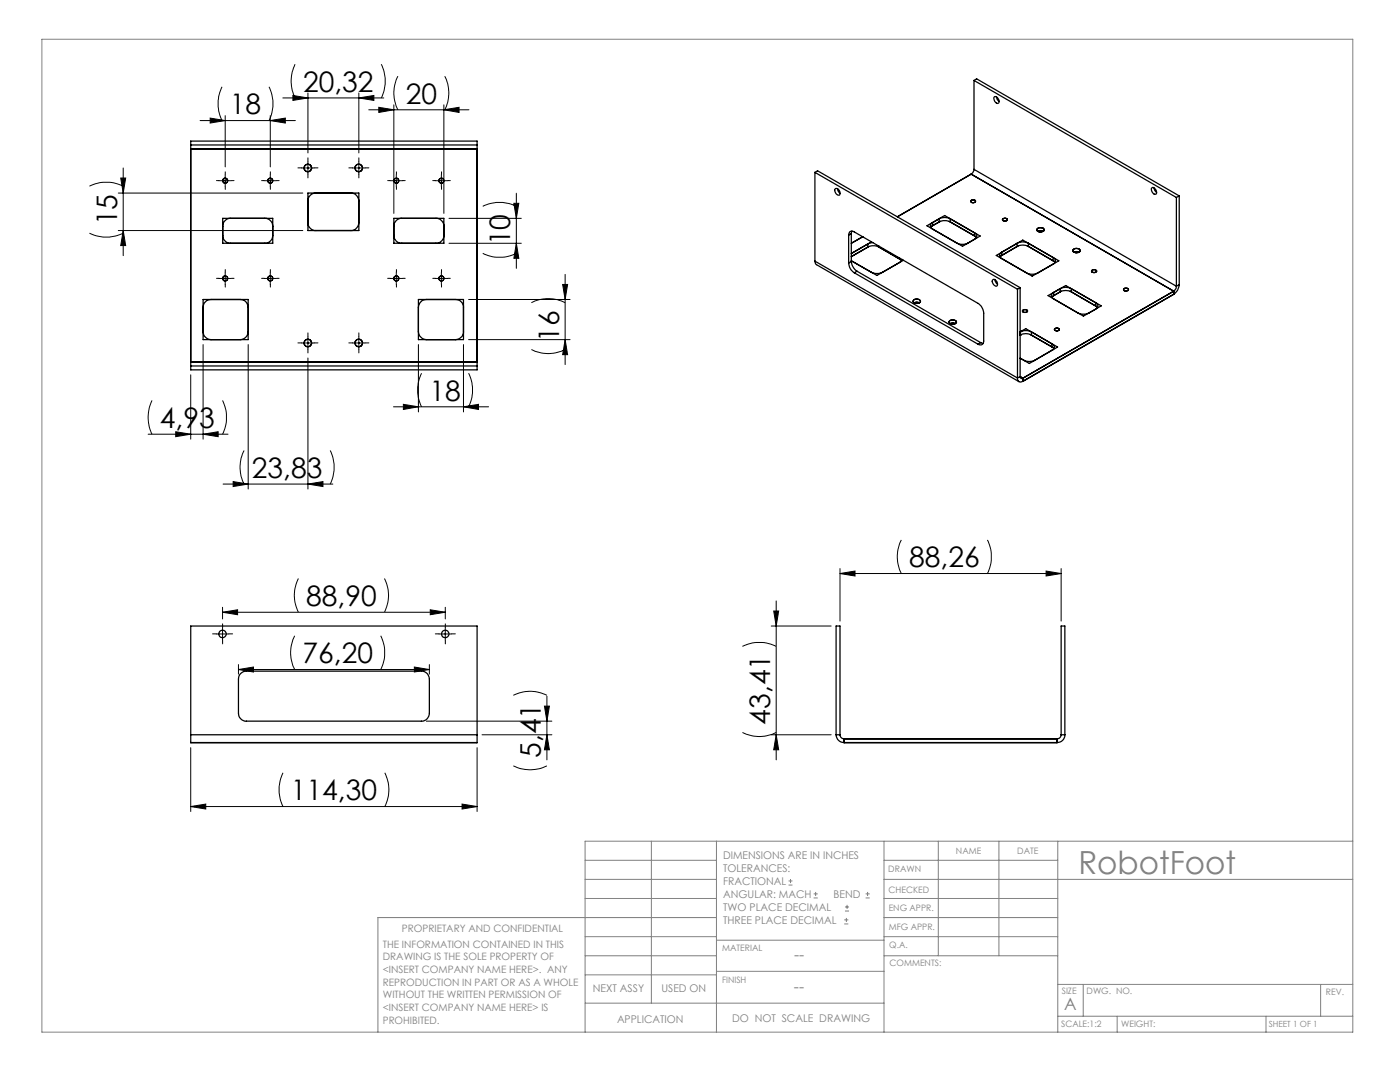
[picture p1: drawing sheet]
<svg xmlns="http://www.w3.org/2000/svg" width="279mm" height="216mm" viewBox="0 0 279 216" stroke-linecap="round" stroke-linejoin="round" font-family="sans-serif">
<g fill="none" stroke="#808080" stroke-width=".2">
<path d="M8.4 7.8h261.6v198.2h-261.6zM116.8 171.7h26.2M116.8 175.5h26.2M116.8 179.3h26.2M130 167.9v32.3M143 167.9v38.1M157.4 176.6h.8M157.4 175.8h.8M157.8 175.4v.8M162.4 179.2h.8M162.4 178.4h.8M162.8 178v.8"/>
<path d="M172.8 179.2h.8M172.8 178.4h.8M173.1 178v.8M176.4 167.9v38.1M176.4 171.7h34.7M176.4 175.5h93.6M176.4 179.3h34.7M187.3 167.9v22.8M199.4 167.9v22.8M211.1 167.9v38.1M270 167.9h-153.2v38.1M116.8 190.7h26.2"/>
<path d="M116.8 186.9h26.2M116.8 194.5h26.2M143 193.8h33.4M143 187.6h33.4M143 183.1h-67.6v22.9M168.5 184.4h.8M168.5 183.6h.8M168.6 181.8h.8M168.6 181h.8M168.9 183.2v.8M169.1 180.6v.8M176.4 190.7h34.7"/>
<path d="M176.4 183.1h34.7M176.4 186.9h34.7M211.1 196.4h58.9M216.2 196.4v6.4M263.6 196.4v6.4M116.8 200.2h59.6M211.1 202.8h58.9M223 202.8v3.2M252.7 202.8v3.2"/>
</g>
<g fill="none" stroke="#000" stroke-width=".2">
<path d="M44.3 17.3a7.7 7.7 0 0 0 0 6.8M53.7 17.3a7.7 7.7 0 0 1 0 6.8M56.4 19.5h20.2M58.5 19.1l3 .4-3 .5zM58.9 12.8a7.7 7.7 0 0 0 0 6.7M61.5 18.6v11.9M71.6 18.6v11.9M71.6 19.5l3-.4v.9zM76.1 12.8a7.7 7.7 0 0 1 0 6.7M79.4 15.2a7.3 7.3 0 0 0 0 6.7M88.8 15.2a7.3 7.3 0 0 1 0 6.7M17.9 37.1a7.7 7.7 0 0 1 6.7 0"/>
<path d="M23.6 38.5h36.8M24.1 35.5h1l-.5 3zM24.6 33.5v17.5M39.9 24.1h19M41.9 23.6l3 .5-3 .5zM43.7 36.1h2.5M44.9 23.1v10.2M44.9 34.8v2.5M52.7 36.1h2.5M53.9 23.1v10.2M53.9 34.8v2.5M53.9 24.1l3-.5v1z"/>
<path d="M60.2 33.5h2.5M61.5 32.3v2.4M70.3 33.5h2.5M71.6 32.3v2.4M73.6 21.9h20M75.6 21.4l3 .5-3 .5zM77.9 36.1h2.5M78.6 20.9v21.7M79.1 34.8v2.5M86.9 36.1h2.5M88.1 34.8v2.5M88.6 20.9v21.7"/>
<path d="M88.6 21.9l3-.5v1zM103 38.6v15M17.9 46.5a7.7 7.7 0 0 0 6.7 0M23.6 46h36.8M24.6 46l.5 3h-1zM43.7 55.6h2.5M44.9 54.3v2.5M52.7 55.6h2.5M53.9 54.3v2.5M77.9 55.6h2.5M79.1 54.3v2.5M86.9 55.6h2.5"/>
<path d="M88.1 54.3v2.5M89.6 48.5h14.4M89.6 43.6h14.4M93.5 59.8h20.3M96.3 50.6a7.6 7.6 0 0 0 6.7 0M96.3 41.2a7.6 7.6 0 0 1 6.7 0M102.6 40.6h.9l-.5 3zM103 48.5l.5 3h-.9zM112.3 56.8h1l-.5 3zM112.8 54.8v17.9M30.3 79.9a7.7 7.7 0 0 0 0 6.7M38.1 74.8v12.8"/>
<path d="M40.5 68.8v18.8M44.4 79.9a7.7 7.7 0 0 1 0 6.7M49.5 68.8v28.8M60.2 68.4h2.5M61.5 67.2v2.5M61.5 71.4v26.2M70.3 68.4h2.5M71.6 67.2v2.5M83.5 68.8v13.4M84.1 74.5a7.6 7.6 0 0 0 0 6.7M92.5 68.8v13.4M93.5 67.8h20.3"/>
<path d="M93.5 74.5a7.6 7.6 0 0 1 0 6.7M106 69.7a7.4 7.4 0 0 0 6.8 0M106 60.4a7.4 7.4 0 0 1 6.8 0M112.8 67.8l.5 3h-1zM29.6 86.6h15.9M35.1 86.1l3 .5-3 .5zM40.5 86.6l3-.5v1zM44.5 96.6h21.9M46.5 96.1l3 .5-3 .5zM48.7 89.9a7.3 7.3 0 0 0 0 6.7M61.5 96.6l3-.5v1zM65.9 89.9a7.6 7.6 0 0 1 0 6.7"/>
<path d="M78.5 81.2h19M80.5 80.7l3 .5-3 .5zM92.5 81.2l3-.5v1zM59.5 115.4a7.4 7.4 0 0 0 0 6.8M76.7 115.4a7.4 7.4 0 0 1 0 6.8M154.9 119.9v31.7M167.6 113.5v10.4M167.6 114.4h44.2M167.6 114.4l3-.5v1zM179.9 107.7a7.3 7.3 0 0 0 0 6.7M197.1 107.7a7.6 7.6 0 0 1 0 6.7M208.8 113.9l3 .5-3 .5z"/>
<path d="M211.8 113.5v10.4M43.1 126.5h2.5M44.4 121.2v2.3M44.4 125.2v2.5M44.4 122.2h44.5M44.4 122.2l3-.5v1zM47.6 132.6v1.9M47.6 133.6h38.1M47.6 133.6l3-.5v1zM58.8 126.9a7.4 7.4 0 0 0 0 6.7M76 126.9a7.7 7.7 0 0 1 0 6.7M82.7 133.1l3 .5-3 .5z"/>
<path d="M85.7 132.6v1.9M85.9 121.7l3 .5-3 .5zM87.6 126.5h2.5M88.9 121.2v2.3M88.9 125.2v2.5M102.4 138.7a7.3 7.3 0 0 1 6.7 0M109.1 138.9v12.7M148.2 129a7.7 7.7 0 0 1 6.7 0M153.9 124.9h12M154.4 121.9h1l-.5 3zM38.1 149.2v12.7M56.5 154.2a7.7 7.7 0 0 0 0 6.7"/>
<path d="M76.8 154.2a7.4 7.4 0 0 1 0 6.7M85.1 143.9h25M95.2 149.2v12.7M96.2 146.6h13.9M102.4 152.8a7.6 7.6 0 0 0 6.7 0M108.7 140.9h.9l-.5 3zM109.1 146.6l.5 3h-.9zM148.2 146.2a7.4 7.4 0 0 0 6.7 0M153.9 146.6h12M154.9 146.6l.5 3h-1zM38.1 160.9h57.1M38.1 160.9l3-.5v1z"/>
<path d="M92.2 160.4l3 .5-3 .5z"/>
</g>
<g fill="none" stroke="#000" stroke-width=".2" stroke-dasharray="15.2 1.3 1.3 1.3">
<path d="M43.7 36h-.5M45 34.8v-.5M45 37.3v.5M46.2 36h.5M52.7 36h-.5M54 34.8v-.5M54 37.3v.5M55.2 36h.5M60.2 33.5h-.7M61.5 32.2v-.7M61.5 34.7v.8M62.7 33.5h.8"/>
<path d="M70.4 33.5h-.8M71.6 32.2v-.7M71.6 34.7v.8M72.9 33.5h.7M77.9 36h-.5M79.1 34.8v-.5M79.1 37.3v.5M80.4 36h.5M86.9 36h-.5M88.1 34.8v-.5M88.1 37.3v.5M89.4 36h.5"/>
<path d="M43.7 55.5h-.5M45 54.3v-.5M45 56.8v.5M46.2 55.5h.5M52.7 55.5h-.5M54 54.3v-.5M54 56.8v.5M55.2 55.5h.5M77.9 55.5h-.5M79.1 54.3v-.5M79.1 56.8v.5M80.4 55.5h.5"/>
<path d="M86.9 55.5h-.5M88.1 54.3v-.5M88.1 56.8v.5M89.4 55.5h.5M60.2 68.4h-.7M61.5 67.2v-.8M61.5 69.7v.7M62.7 68.4h.8M70.4 68.4h-.8M71.6 67.2v-.8M71.6 69.7v.7M72.9 68.4h.7"/>
<path d="M43.2 126.5h-.8M44.4 125.2v-.7M44.4 127.7v.8M45.7 126.5h.7M87.6 126.5h-.7M88.9 125.2v-.7M88.9 127.7v.8M90.1 126.5h.8"/>
</g>
<g fill="#000">
<path d="M53.9 24.1l3-.5v1zM41.9 23.6l3 .5-3 .5zM61.5 96.6l3-.5v1zM46.5 96.1l3 .5-3 .5zM208.8 113.9l3 .5-3 .5zM167.6 114.4l3-.5v1z"/>
<path d="M75.6 21.4l3 .5-3 .5zM88.6 21.9l3-.5v1z"/>
<path d="M103 48.5l.5 3h-.9zM102.6 40.6h.9l-.5 3zM154.9 146.6l.5 3h-1zM154.4 121.9h1l-.5 3z"/>
<path d="M40.5 86.6l3-.5v1zM35.1 86.1l3 .5-3 .5z"/>
<path d="M80.5 80.7l3 .5-3 .5zM92.5 81.2l3-.5v1z"/>
<path d="M108.7 140.9h.9l-.5 3zM109.1 146.6l.5 3h-.9zM24.1 35.5h1l-.5 3zM24.6 46l.5 3h-1zM112.3 56.8h1l-.5 3zM112.8 67.8l.5 3h-1z"/>
<path d="M38.1 160.9l3-.5v1zM92.2 160.4l3 .5-3 .5zM47.6 133.6l3-.5v1zM82.7 133.1l3 .5-3 .5zM44.4 122.2l3-.5v1zM85.9 121.7l3 .5-3 .5zM58.5 19l3 .5-3 .5zM71.6 19.5l3-.5v1z"/>
</g>
<g fill="none" stroke="#000" stroke-width=".25">
<path d="M194.4 16.1l40.4 23.3M194.4 16.1v17.7M194.4 16.1l.5-.4 40.4 23.4M198.5 19.3a.84 .84 0 0 1 .7 .4 .84 .84 0 0 1 0 .9 .93 .93 0 0 1-.7-1.3zM198.9 19.3l.2 .6 .3 .3M38.1 28.9v.8M38.1 28.9v-.7h57.1v.7M38.1 29.7v42.5M38.1 29.7h57.1M38.1 28.9h57.1M61.5 38.5h10.1v7.5h-10.1zM63 38.5a1.57 1.57 0 0 0-1.5 1.6"/>
<path d="M70 38.5a1.63 1.63 0 0 1 1.6 1.6M95.2 28.9v.8M95.2 29.7v42.5M162.6 34.4v17.7M162.6 34.4l40.5 23.3M162.6 34.4l.6-.3 40.4 23.3M166.7 37.6a.85 .85 0 0 1 .8 .5 .85 .85 0 0 1 0 .8 .89 .89 0 0 1-.8-1.3zM167.1 37.6l.2 .5 .3 .5M193.8 34.7l40.4 23.4M193.8 34.7l-14.7 8.6M194.4 33.8l-.3 .7-.3 .2M194.4 33.8l40.4 23.3"/>
<path d="M229.8 37.6a.7 .7 0 0 1 .8 0 .7 .7 0 0 1 .2 .7v.4a.86 .86 0 0 1-1-1.1zM230.3 37.5l.2 .6 .3 .3M234.8 39.4v17.7M235.3 39.1l-.5 .3M235.3 39.1v17.7M40.5 59.8h9v8h-9zM42.1 59.8a1.57 1.57 0 0 0-1.6 1.5M44.5 47a1.57 1.57 0 0 0 1.5 1.5M44.5 43.6h9.9v4.9h-9.9zM46 43.6a1.57 1.57 0 0 0-1.5 1.6M47.9 59.8a1.57 1.57 0 0 1 1.6 1.5M52.8 43.6a1.57 1.57 0 0 1 1.6 1.6"/>
<path d="M54.4 47a1.57 1.57 0 0 1-1.6 1.5M61.5 44.4a1.57 1.57 0 0 0 1.5 1.6M71.6 44.4a1.63 1.63 0 0 1-1.6 1.6M78.6 47a1.57 1.57 0 0 0 1.6 1.5M78.6 43.6h10v4.9h-10zM80.2 43.6a1.57 1.57 0 0 0-1.6 1.6M83.5 59.8h9v8h-9zM85.1 59.8a1.63 1.63 0 0 0-1.6 1.5M87 43.6a1.57 1.57 0 0 1 1.6 1.6M88.6 47a1.57 1.57 0 0 1-1.6 1.5M90.9 59.8a1.57 1.57 0 0 1 1.6 1.5M162.6 52.1l.3 .7 40.5 23.4"/>
<path d="M162.6 52.1l40.5 23.3M169.4 52.5a2.42 2.42 0 0 0 1.1 1.9M169.4 46.9a.67 .67 0 0 1 .3-.7 .67 .67 0 0 1 .8 .1l24.7 14.2a2.53 2.53 0 0 1 1.1 2v5.6a.7 .7 0 0 1-.3 .7 .7 .7 0 0 1-.8-.1M169.4 46.9v5.6M169.9 52.2a2.69 2.69 0 0 0 1.1 1.9M169.9 46.6l-.5 .3M169.9 52.2l-.5 .3M169.9 46.6v5.6M170 46.1l-.1 .5M170.5 54.4l24.7 14.3M171 54.1l-.5 .3M171 54.1l24.7 14.3"/>
<path d="M172.2 47.2l-2.3 1.3M173.2 49.3a2.4 2.4 0 0 1 2.2 0M173.2 49.3l-3.3 1.9M173.4 49.2l-3.5 2M173.9 48.3l-4 2.3M174.2 48.4l-1 .3v.6M175.2 49.2l4.5 2.6M175.4 49.3l4.2 2.4M175.4 49.1v.2M179.6 51.7l.3 .3M179.6 51.5v.2M180 51.8l-.4 .6"/>
<path d="M180.3 51.9l-5.3 3.1-5.1-3 4 2.3a2.7 2.7 0 0 0 2.2 0M182.4 59.8a.8 .8 0 0 1 1.3 .4 .91 .91 0 0 1-1.5-.1zM185 45l3.5-2 7.1 4.1-3.5 2zM186.1 44.4a.69 .69 0 0 0-.4 .7 .69 .69 0 0 0 .4 .6M186.1 45l-.4 .4M186.1 44.4v.6M187.4 43.7a2.33 2.33 0 0 1 2.3 0v.6M187.4 44.3a2.62 2.62 0 0 1 2.3 0M187.4 43.7l-1.3 .7M187.4 43.7v.6M187.4 44.3l-1.3 .7M187.7 44.2l-1.8 1"/>
<path d="M189.4 44.2l5.3 3M189.7 44.3l4.8 2.8M193.7 40a.52 .52 0 0 1 .6-.1 .52 .52 0 0 1 .4 .4 .49 .49 0 0 1-.6 .2 .49 .49 0 0 1-.4-.5zM194.5 47.1v-.6a.67 .67 0 0 1 .4 .6 .67 .67 0 0 1-.4 .6l-1.3 .8a2.62 2.62 0 0 1-2.2 0M194.5 47.1l.3 .3M198 55.9a.72 .72 0 0 1 .9 .1 .72 .72 0 0 1 .2 .8l-.1 .2a.79 .79 0 0 1-.8-.2 .79 .79 0 0 1-.2-.9zM198.6 55.8l.2 .6 .3 .3M198.8 51l5.3-3.1 7.2 4.1-5.3 3.1zM200 50.9v-.6a.68 .68 0 0 0-.5 .7 .68 .68 0 0 0 .5 .6l4.9 2.9a2.62 2.62 0 0 0 2.2 0M200 50.9l-.4 .4M200.1 43.7a.51 .51 0 0 1 .5-.2 .51 .51 0 0 1 .4 .5 .52 .52 0 0 1-.5 .1 .52 .52 0 0 1-.4-.4zM203 49.2a2.4 2.4 0 0 1 2.2 0"/>
<path d="M203 49.2l-3 1.7M203.1 57.7v17.7M203.2 49l-3.5 2.1M203.6 57.4l-.5 .3M203.6 57.4v17.7M205 49l5.4 3.2M205.2 48.5a2.4 2.4 0 0 0-2.2 0v.7M205.2 48.5l5 2.9M205.2 48.5v.7M205.2 49.2l5 2.8M207.1 45.6a.81 .81 0 0 1 1.3 .3 .88 .88 0 0 1-1.5-.1zM207.2 46.1l.4-.1 .5 .2z"/>
<path d="M209.2 59l3.5-2 7.1 4-3.6 2.1zM210.2 51.4a.69 .69 0 0 1 .4 .7 .69 .69 0 0 1-.4 .6M210.2 52l.3 .4M210.2 51.4v.6M210.3 58.3a.68 .68 0 0 0-.5 .7 .68 .68 0 0 0 .5 .7l4.8 2.7a2.7 2.7 0 0 0 2.2 0l1.4-.7a.69 .69 0 0 0 .4-.7 .69 .69 0 0 0-.4-.6M210.3 59l-.4 .3M210.3 58.3v.7M211.6 57.6a2.4 2.4 0 0 1 2.2 0M211.6 58.2a2.4 2.4 0 0 1 2.2 0M211.6 57.6l-1.3 .7M211.6 57.6v.6M211.6 58.2l-1.3 .8"/>
<path d="M211.8 58.1l-1.7 1M213.6 58.1l5.2 3.1M213.8 57.6l4.9 2.8M213.8 57.6v.6M213.8 58.2l4.9 2.8M214.2 49.8a.91 .91 0 0 1 1.4 .2 .81 .81 0 0 1-.8 .5 .81 .81 0 0 1-.7-.6zM214.3 50.3l.5-.1 .6 .1M214.3 50.3l.3-.1 .7 .1M217.9 54a.54 .54 0 0 1 .5-.2 .54 .54 0 0 1 .4 .4 .54 .54 0 0 1-.5 .2 .54 .54 0 0 1-.4-.4zM224.3 57.7a.5 .5 0 0 1 .5-.2 .5 .5 0 0 1 .4 .4 .51 .51 0 0 1-.6 .2 .51 .51 0 0 1-.3-.4zM234.2 58.7l-30 17.4a.66 .66 0 0 1-.8 .1 .66 .66 0 0 1-.3-.8M234.2 58.1l-30 17.4"/>
<path d="M234.2 58.1v.6M234.2 58.7l-30 17.4M234.8 57.1l-.2 .6-.4 .4M235.3 56.8a2.38 2.38 0 0 1-1.1 1.9M235.3 56.8l-.5 .3M38.1 72.2v.8M38.1 73v.8h57.1v-.8M38.1 72.2h57.1M38.1 73h57.1M40.5 66.2a1.63 1.63 0 0 0 1.6 1.6M49.5 66.2a1.63 1.63 0 0 1-1.6 1.6M83.5 66.2a1.7 1.7 0 0 0 1.6 1.6"/>
<path d="M92.5 66.2a1.63 1.63 0 0 1-1.6 1.6M95.2 72.2v.8M182.5 60.4l.4-.1 .5 .1-.3-.1zM189.5 64a.91 .91 0 0 1 1.4 .3 .81 .81 0 0 1-.8 .4 .81 .81 0 0 1-.7-.5zM189.6 64.6l.5-.1 .6 .1M189.7 64.6l.2-.1 .7 .1M195.7 68.4l.5 .1M195.7 68.4l-.5 .3M203.6 75.1a.35 .35 0 0 0 .2 .4 .35 .35 0 0 0 .4 0M203.6 66.2a2.7 2.7 0 0 1 2.2 0M203.6 66.2h.1M203.6 66.2l1.1-.6 6.4 3.7-5.7 3.2-1.8-1a2.79 2.79 0 0 0 3 .4l3.3-2a.66 .66 0 0 0 .5-.6 .66 .66 0 0 0-.5-.7"/>
<path d="M203.6 66.9h.1M203.6 66.9a2.4 2.4 0 0 1 2.2 0M203.6 75.1l.6 .4M203.6 75.1l-.5 .3M203.8 66.7l-.2 .2M204.1 61.9a.55 .55 0 0 1 .5-.1 .55 .55 0 0 1 .4 .4 .52 .52 0 0 1-.5 .2 .52 .52 0 0 1-.4-.5zM204.1 76.1h.1M204.2 75.5v.6M205.6 66.7l4.5 2.7M205.8 66.2l4.1 2.4M205.8 66.2v.7M205.8 66.9l4.1 2.3"/>
<path d="M209.9 69.2l.4 .4M209.9 68.6v.6M210.5 65.6a.52 .52 0 0 1 .5-.2 .52 .52 0 0 1 .4 .5 .52 .52 0 0 1-.6 .1 .52 .52 0 0 1-.3-.4zM218.7 61l.3 .3M218.7 60.4v.6M48 134.4l.6-.4 .6-.1h34.9a1.57 1.57 0 0 1 1.6 1.6v6.8a1.57 1.57 0 0 1-1.6 1.6h-34.9a1.57 1.57 0 0 1-1.6-1.6v-6.8l.1-.6zM38.1 146.6v1.6M38.1 146.6v-21.7h57.1v21.7M38.1 148.2h.1M38.1 148.2h57.1M38.1 146.6h57.1M95.2 146.6v1.6"/>
<path d="M95.2 148.2h.1M166.9 146.6a1.57 1.57 0 0 0 1.6 1.6M166.9 146.6v-21.7h.7v21.7M166.9 146.6h.7M167.6 146.6a.85 .85 0 0 0 .9 .8M168.5 148.2h42.5M168.5 147.4v.8M168.5 147.4h42.5M211 147.4v.8M211.8 146.6a.85 .85 0 0 1-.8 .8M211.8 146.6v-21.7h.7v21.7M211.8 146.6h.7"/>
<path d="M212.5 146.6a1.51 1.51 0 0 1-1.5 1.6"/>
<circle cx="44.9" cy="36.1" r=".5"/>
<circle cx="53.9" cy="36.1" r=".5"/>
<circle cx="61.4" cy="33.5" r=".74"/>
<circle cx="71.6" cy="33.5" r=".74"/>
<circle cx="79.1" cy="36.1" r=".5"/>
<circle cx="88.1" cy="36.1" r=".5"/>
<circle cx="44.9" cy="55.6" r=".5"/>
<circle cx="53.9" cy="55.6" r=".5"/>
<circle cx="79.1" cy="55.6" r=".5"/>
<circle cx="88.1" cy="55.6" r=".5"/>
<circle cx="61.4" cy="68.4" r=".74"/>
<circle cx="71.6" cy="68.4" r=".74"/>
<circle cx="44.4" cy="126.5" r=".74"/>
<circle cx="88.9" cy="126.5" r=".74"/>
</g>
<text font-size="6.3" fill="#808080" x="215.2" y="174.4">RobotFoot</text>
<g font-size="5.6">
<text x="45.9" y="22.8">18</text>
<text x="60.5" y="18.3">20,32</text>
<text x="81" y="20.7">20</text>
<text x="23.4" y="44.9" transform="rotate(-90 23.4 44.9)">15</text>
<text x="101.8" y="49" transform="rotate(-90 101.8 49)">10</text>
<text x="111.6" y="68.2" transform="rotate(-90 111.6 68.2)">16</text>
<text x="85.7" y="79.9">18</text>
<text x="31.9" y="85.4">4,93</text>
<text x="50.3" y="95.4">23,83</text>
<text x="181.5" y="113.2">88,26</text>
<text x="61.1" y="120.9">88,90</text>
<text x="60.4" y="132.3">76,20</text>
<text x="153.7" y="144.6" transform="rotate(-90 153.7 144.6)">43,41</text>
<text x="108" y="151.2" transform="rotate(-90 108 151.2)">5,41</text>
<text x="58.1" y="159.7">114,30</text>
</g>
<text font-size="3.4" fill="#808080" x="212.4" y="201.4">A</text>
<g font-size="3.2" fill="#808080">
<text x="158.5" y="191.5">--</text>
<text x="158.4" y="197.9">--</text>
</g>
<g font-size="2.1" fill="#808080">
<text x="144.3" y="171.4">DIMENSIONS ARE IN INCHES</text>
<text x="144.3" y="174">TOLERANCES:</text>
<text x="144.3" y="176.6">FRACTIONAL</text>
<text x="144.3" y="179.2">ANGULAR: MACH</text>
<text x="166.4" y="179.2">BEND</text>
<text x="144.3" y="181.8">TWO PLACE DECIMAL</text>
<text x="144.3" y="184.3">THREE PLACE DECIMAL</text>
<text x="118.3" y="197.9">NEXT ASSY</text>
<text x="132" y="197.9">USED ON</text>
<text x="146.1" y="203.8">DO NOT SCALE DRAWING</text>
<text x="123.1" y="204">APPLICATION</text>
</g>
<g font-size="2" fill="#808080">
<text x="76.4" y="189.1">THE INFORMATION CONTAINED IN THIS</text>
<text x="76.4" y="191.6">DRAWING IS THE SOLE PROPERTY OF</text>
<text x="80.2" y="186">PROPRIETARY AND CONFIDENTIAL</text>
<text x="76.4" y="194.2">&lt;INSERT COMPANY NAME HERE&gt;. ANY</text>
<text x="76.4" y="196.7">REPRODUCTION IN PART OR AS A WHOLE</text>
<text x="76.4" y="199.2">WITHOUT THE WRITTEN PERMISSION OF</text>
<text x="76.4" y="201.7">&lt;INSERT COMPANY NAME HERE&gt; IS</text>
<text x="76.4" y="204.3">PROHIBITED.</text>
</g>
<g font-size="1.8" fill="#808080">
<text x="190.8" y="170.3">NAME</text>
<text x="203" y="170.4">DATE</text>
<text x="177.3" y="174.1">DRAWN</text>
<text x="177.3" y="178.1">CHECKED</text>
<text x="177.4" y="181.7">ENG APPR.</text>
<text x="177.4" y="185.5">MFG APPR.</text>
<text x="144.1" y="189.8">MATERIAL</text>
<text x="177.5" y="189.3">Q.A.</text>
<text x="144.1" y="196.2">FINISH</text>
<text x="177.5" y="192.8">COMMENTS:</text>
<text x="211.9" y="198.3">SIZE</text>
<text x="216.9" y="198.4">DWG. NO.</text>
<text x="264.6" y="198.5">REV.</text>
<text x="211.8" y="204.9">SCALE:1:2</text>
<text x="223.7" y="205">WEIGHT:</text>
</g>
<text font-size="1.7" fill="#808080" x="253.2" y="204.9">SHEET 1 OF 1</text>
</svg>
